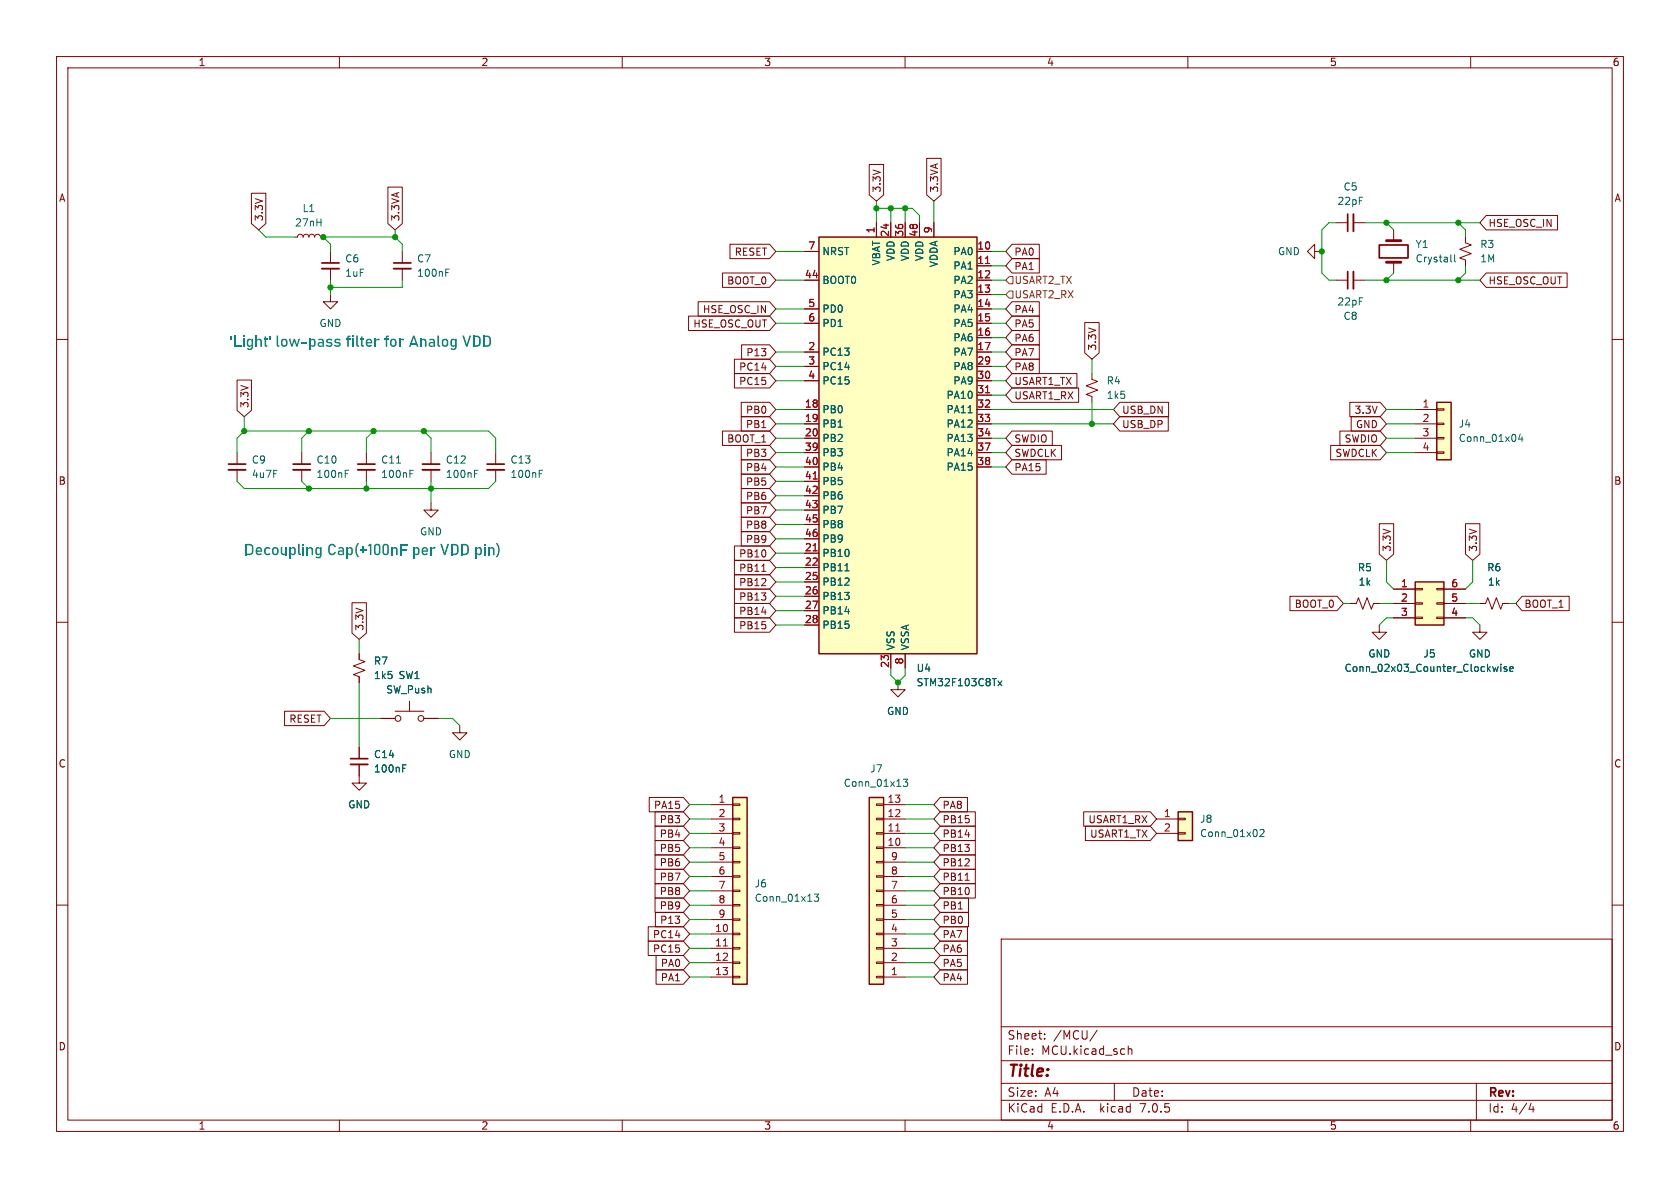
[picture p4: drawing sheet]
<svg xmlns="http://www.w3.org/2000/svg" width="297mm" height="210mm" viewBox="0 0 297 210" stroke-linecap="round" stroke-linejoin="round" font-family="sans-serif">
<g fill="none" stroke="#840000" stroke-width=".18">
<path d="M10 10h277v190h-277zM12 12h273v186h-273zM60 10v2M110 10v2M160 10v2M210 10v2M260 10v2M44.4 34.2h2.6v5.3l-1.3 1.1-1.3-1.1zM68.6 33.1h2.5v6.4l-1.3 1.1-1.2-1.1zM153.7 29.1h2.5v5.3l-1.3 1.2-1.2-1.2zM154.9 39.4v2.5M157.5 39.4v2.5"/>
<path d="M160 39.4v2.5M162.6 39.4v2.5M163.8 28h2.6v6.4l-1.3 1.2-1.3-1.2zM165.1 39.4v2.5M236.2 39.4h2.1M239.3 39.4h2M262.7 38.1h12.7v2.5h-12.7l-1.1-1.2zM10 60h2M52.1 41.9h.5l.1-.4 .4-.1 .4 .2 .1 .3 .1-.4 .4-.1 .4 .2 .1 .3 .2-.4 .3-.1 .4 .2 .1 .3 .2-.4 .3-.1 .4 .2 .1 .3h.5M58.4 52.1v1.2h1.3l-1.3 1.3-1.3-1.3h1.3M58.4 44.5v2M58.4 47.5v2"/>
<path d="M71.1 44.5v2M71.1 47.5v2M121.7 55.9h14.3l1.2 1.3-1.2 1.2h-14.3zM123.4 53.3h12.6l1.2 1.3-1.2 1.3h-12.6zM127.7 48.3h8.3l1.2 1.2-1.2 1.3h-8.3zM129 43.2h7l1.2 1.3-1.2 1.2h-7zM142.2 49.5h2.6M142.2 44.5h2.6M142.2 54.6h2.6M142.2 57.2h2.6M172.7 49.5h2.6M172.7 44.5h2.6"/>
<path d="M172.7 47h2.6M172.7 52.1h2.6M172.7 54.6h2.6M172.7 57.2h2.6M172.7 59.7h2.6M178.9 58.4h4.8v2.6h-4.8l-1.1-1.3zM178.9 43.2h4.8v2.5h-4.8l-1.1-1.2zM178.9 45.7h4.8v2.6h-4.8l-1.1-1.3zM178.9 55.9h4.8v2.5h-4.8l-1.1-1.2zM178.9 53.3h4.8v2.6h-4.8l-1.1-1.3zM191.8 57h2.5v5.4l-1.3 1.1-1.2-1.1zM232.4 44.5v-1.3l-1.3 1.3 1.3 1.2v-1.2h1.3"/>
<path d="M236.2 49.5h2.1M239.3 49.5h2M246.4 40.6v1.9M246.4 46.4v1.9M259.1 41.9v1l1 .4-2 .8 2 .7-2 .8 1 .4v1M262.7 48.3h14.3v2.5h-14.3l-1.1-1.3zM285 60h2M41.9 67.2h2.6v5.3l-1.3 1.2-1.3-1.2zM127.7 76.2h8.3l1.2 1.3-1.2 1.2h-8.3zM129.8 63.5h6.2l1.2 1.3-1.2 1.2h-6.2zM129.8 66h6.2l1.2 1.3-1.2 1.3h-6.2zM131 78.7h5l1.2 1.3-1.2 1.3h-5z"/>
<path d="M131 71.1h5l1.2 1.3-1.2 1.3h-5zM131 73.7h5l1.2 1.2-1.2 1.3h-5zM131.1 61h4.9l1.2 1.2-1.2 1.3h-4.9zM142.2 72.4h2.6M142.2 74.9h2.6M142.2 77.5h2.6M142.2 62.2h2.6M142.2 64.8h2.6M142.2 67.3h2.6M172.7 72.4h2.6M172.7 74.9h2.6M172.7 77.5h2.6"/>
<path d="M172.7 62.2h2.6M172.7 64.8h2.6M172.7 67.3h2.6M172.7 69.9h2.6M178.9 76.2h7.1v2.5h-7.1l-1.1-1.2zM178.9 66h11.5v2.6h-11.5l-1.1-1.3zM178.9 61h4.8v2.5h-4.8l-1.1-1.3zM178.9 68.6h11.8v2.5h-11.8l-1.1-1.2zM178.9 78.7h8.8v2.6h-8.8l-1.1-1.3zM178.9 63.5h4.8v2.5h-4.8l-1.1-1.2zM193 66v1.1l1.1 .3-2.1 .8 2.1 .8-2.1 .7 1 .4v1M198 71.1h8.6v2.6h-8.6l-1.2-1.3z"/>
<path d="M198 73.7h8.5v2.5h-8.5l-1.2-1.3zM235.2 78.7h8.8l1.1 1.3-1.1 1.3h-8.8zM236.9 76.2h7.1l1.1 1.3-1.1 1.2h-7.1zM238.6 71.1h5.4l1.1 1.3-1.1 1.3h-5.4zM238.9 73.7h5.1l1.1 1.2-1.1 1.3h-5.1zM250.2 72.4h3.8M250.2 74.9h3.8M250.2 77.5h3.8M254 79.9h1.3v.2h-1.3zM254 77.3h1.3v.3h-1.3zM254 74.8h1.3v.3h-1.3zM254 72.3h1.3v.2h-1.3z"/>
<path d="M41.9 80v2M41.9 83.1v2M53.3 80v2M53.3 83.1v2M64.8 80v2M64.8 83.1v2M76.2 88.9v1.3h1.3l-1.3 1.2-1.3-1.2h1.3M76.2 80v2M76.2 83.1v2M87.6 80v2M87.6 83.1v2M129.8 99.1h6.2l1.2 1.2-1.2 1.3h-6.2z"/>
<path d="M129.8 96.5h6.2l1.2 1.3-1.2 1.3h-6.2zM131 86.4h5l1.2 1.2-1.2 1.3h-5zM131 94h5l1.2 1.3-1.2 1.2h-5zM131 88.9h5l1.2 1.3-1.2 1.2h-5zM131 83.8h5l1.2 1.3-1.2 1.3h-5zM131 91.4h5l1.2 1.3-1.2 1.3h-5zM131 81.3h5l1.2 1.3-1.2 1.2h-5zM142.2 80h2.6M142.2 97.8h2.6M142.2 82.6h2.6M142.2 85.1h2.6M142.2 87.6h2.6"/>
<path d="M142.2 90.2h2.6M142.2 92.7h2.6M142.2 95.3h2.6M172.7 80h2.6M172.7 82.6h2.6M178.9 81.3h6v2.5h-6l-1.1-1.2zM243.8 92.6h2.6v5.3l-1.3 1.2-1.3-1.2zM250.2 80h3.8M259.1 92.6h2.5v5.3l-1.3 1.2-1.2-1.2zM10 110h2M62.2 106.6h2.6v5.3l-1.3 1.1-1.3-1.1zM63.5 115.6v1l1 .4-2 .7 2 .8-2 .8 1 .3v1.1"/>
<path d="M129.8 106.7h6.2l1.2 1.3-1.2 1.2h-6.2zM129.8 101.6h6.2l1.2 1.3-1.2 1.2h-6.2zM129.8 104.1h6.2l1.2 1.3-1.2 1.3h-6.2zM129.8 109.2h6.2l1.2 1.3-1.2 1.3h-6.2zM134.7 101h.7M142.2 100.3h2.6M142.2 102.9h2.6M142.2 105.4h2.6M142.2 108h2.6M142.2 110.5h2.6M157.5 115.6v2.5M160 115.6v2.5"/>
<path d="M228 105.4h8.4l1.1 1.3-1.1 1.3h-8.4zM238.8 106.7h1l.4-1 .7 2 .8-2 .7 2 .4-1h1M243.8 110.5v1.3h1.3l-1.3 1.2-1.2-1.2h1.2M246.4 106.7h3.8M246.4 104.1h3.8M246.4 109.2h3.8M250.2 109.1h1.3v.2h-1.3zM250.2 106.6h1.3v.2h-1.3zM250.2 104h1.3v.3h-1.3zM254 109.1h1.3v.2h-1.3zM254 106.6h1.3v.2h-1.3zM254 104h1.3v.3h-1.3z"/>
<path d="M255.3 106.7h3.8M255.3 104.1h3.8M255.3 109.2h3.8M261.6 106.7h1l.4-1 .8 2 .7-2 .8 2 .4-1h1M261.6 110.5v1.3h1.3l-1.3 1.2-1.3-1.2h1.3M269.1 105.4h8.3v2.6h-8.3l-1.1-1.3zM285 110h2M50.3 125.7h7l1.1 1.3-1.1 1.3h-7zM63.5 135.1v3.3h1.3l-1.3 1.3-1.3-1.3h1.3M63.5 132.1v2M67.3 127h2.5M69.8 125.7h5.1"/>
<path d="M72.4 124v1.7M74.9 127h2.6M81.3 128.3v1.2h1.2l-1.2 1.3-1.3-1.3h1.3M158.7 120.7v1.2h1.3l-1.3 1.3-1.2-1.3h1.2M10 160h2M114.8 141h6l1.1 1.2-1.1 1.3h-6zM115.8 156.2h5l1.1 1.3-1.1 1.3h-5zM115.8 158.7h5l1.1 1.3-1.1 1.3h-5zM115.8 148.6h5l1.1 1.3-1.1 1.2h-5zM115.8 143.5h5l1.1 1.3-1.1 1.3h-5zM115.8 151.1h5l1.1 1.3-1.1 1.3h-5zM115.8 153.7h5l1.1 1.2-1.1 1.3h-5z"/>
<path d="M115.8 146h5l1.1 1.3-1.1 1.3h-5zM125.7 142.2h3.8M125.7 144.8h3.8M125.7 147.3h3.8M125.7 149.9h3.8M125.7 152.4h3.8M125.7 154.9h3.8M125.7 157.5h3.8M129.5 159.9h1.3v.2h-1.3zM129.5 157.4h1.3v.2h-1.3zM129.5 154.8h1.3v.3h-1.3zM129.5 152.3h1.3v.2h-1.3z"/>
<path d="M129.5 149.7h1.3v.3h-1.3zM129.5 147.2h1.3v.2h-1.3zM129.5 144.7h1.3v.2h-1.3zM129.5 142.1h1.3v.3h-1.3zM154.9 142.1h1.3v.3h-1.3zM154.9 144.7h1.3v.2h-1.3zM154.9 147.2h1.3v.2h-1.3zM154.9 149.7h1.3v.3h-1.3zM154.9 152.3h1.3v.2h-1.3zM154.9 154.8h1.3v.3h-1.3zM154.9 157.4h1.3v.2h-1.3zM154.9 159.9h1.3v.2h-1.3z"/>
<path d="M156.2 142.2h3.8M156.2 144.8h3.8M156.2 147.3h3.8M156.2 149.9h3.8M156.2 152.4h3.8M156.2 154.9h3.8M156.2 157.5h3.8M166.2 148.6h6.2v2.5h-6.2l-1.1-1.2zM166.2 141h4.8v2.5h-4.8l-1.1-1.3zM166.2 158.7h5v2.6h-5l-1.1-1.3zM166.2 153.7h6.2v2.5h-6.2l-1.1-1.3zM166.2 156.2h6.2v2.6h-6.2l-1.1-1.3z"/>
<path d="M166.2 151.1h6.2v2.6h-6.2l-1.1-1.3zM166.2 143.5h6.2v2.6h-6.2l-1.1-1.3zM166.2 146h6.2v2.6h-6.2l-1.1-1.3zM170.6 155.6h.7M191.6 143.5h11.8l1.1 1.3-1.1 1.3h-11.8zM191.9 146h11.5l1.1 1.3-1.1 1.3h-11.5zM204.5 144.8h3.8M204.5 147.3h3.8M208.3 147.2h1.2v.2h-1.2zM208.3 144.7h1.2v.2h-1.2zM285 160h2M114.6 166.4h6.2l1.1 1.2-1.1 1.3h-6.2z"/>
<path d="M114.6 163.8h6.2l1.1 1.3-1.1 1.3h-6.2zM115.9 161.3h4.9l1.1 1.3-1.1 1.2h-4.9zM116 168.9h4.8l1.1 1.3-1.1 1.3h-4.8zM116 171.4h4.8l1.1 1.3-1.1 1.3h-4.8zM125.7 165.1h3.8M125.7 167.6h3.8M125.7 170.2h3.8M125.7 172.7h3.8M125.7 160h3.8M125.7 162.6h3.8M129.5 172.6h1.3v.2h-1.3zM129.5 170.1h1.3v.2h-1.3z"/>
<path d="M129.5 167.5h1.3v.3h-1.3zM129.5 165h1.3v.2h-1.3zM129.5 162.4h1.3v.3h-1.3zM154.9 162.4h1.3v.3h-1.3zM154.9 165h1.3v.2h-1.3zM154.9 167.5h1.3v.3h-1.3zM154.9 170.1h1.3v.2h-1.3zM154.9 172.6h1.3v.2h-1.3zM156.2 165.1h3.8M156.2 167.6h3.8M156.2 170.2h3.8M156.2 172.7h3.8"/>
<path d="M156.2 160h3.8M156.2 162.6h3.8M166.2 171.4h4.8v2.6h-4.8l-1.1-1.3zM166.2 166.4h4.8v2.5h-4.8l-1.1-1.3zM166.2 168.9h4.8v2.6h-4.8l-1.1-1.3zM166.2 163.8h4.8v2.6h-4.8l-1.1-1.3zM166.2 161.3h5v2.5h-5l-1.1-1.2zM177 166h108v32h-108zM60 198v2M110 198v2M160 198v2M177 194.5h108"/>
<path d="M177 191.5h108M177 187.5h108M177 181.5h108M182.5 186.3v.1M182.5 185.5v.1M184.7 183.6v.1M184.7 182.8v.1M194 182.1l-1.3 2M197 191.5v3M199.5 184.9v1.5M199.5 185.5l.2-.1 .3 .1 .1 .9M210 198v2"/>
<path d="M260 198v2M261 191.5v6.5M270.7 195l-.4 1.1h.9M271 195.6v1"/>
<circle cx="70.4" cy="127" r=".51"/>
<circle cx="74.4" cy="127" r=".51"/>
</g>
<path d="M239.3 37.8v3.1M56.9 47.5h3M69.6 47.5h3M239.3 48v3.1M40.4 83.1h3M51.8 83.1h3.1M63.2 83.1h3.1M74.7 83.1h3M86.1 83.1h3.1M62 135.1h3" fill="none" stroke="#840000" stroke-width=".33"/>
<path d="M238.3 37.8v3.1M56.9 46.5h3M69.6 46.5h3M238.3 48v3.1M243.8 43.3h5.1v2.3h-5.1zM40.4 82h3M51.8 82h3.1M63.2 82h3.1M74.7 82h3M86.1 82h3.1M62 134.1h3" fill="none" stroke="#840000" stroke-width=".3"/>
<g fill="none" stroke="#006464" stroke-width=".18">
<path d="M78.8 47.6h.6M256.6 46.2l.1 .1M257.2 45v1.1l.1 .2M268.8 76.7l-.3 .9h.8M269.1 77.2v.8M61 83.1h.6M72.5 83.1h.6M83.9 83.1h.6M95.3 83.1h.6M149.4 100.9h.7M264.9 117.8l-.3 .9-.2-.6M265.3 117.4v.1"/>
<path d="M265.3 117.8v.9M266.4 117.9l-.3-.1-.2 .2v.2l.5 .1v.3h-.5M266.9 118.3l.6-.2v-.2l-.4-.1-.2 .2 .1 .6h.5M71.2 135.2h.6M159.7 137.7h.8l-.5 .5 .4 .1v.6l-.2 .1-.5-.1M176.4 120.4l.7 .8M177.1 120.4l-.7 .8M143.9 158.1h.8l-.4 .4 .4 .2v.5l-.2 .1-.6-.1M222.7 146.8l.5-.2 .3 .4-.8 .9h.8"/>
</g>
<g fill="#ffffc2" stroke="#ffffc2" stroke-width=".18">
<path d="M129.5 141h2.6v33h-2.6z"/>
<path d="M153.7 141h2.5v33h-2.5z"/>
<path d="M208.3 143.5h2.5v5.1h-2.5z"/>
<path d="M254 71.1h2.5v10.2h-2.5z"/>
<path d="M250.2 102.9h5.1v7.6h-5.1z"/>
<path d="M144.8 41.9h27.9v73.7h-27.9z"/>
</g>
<path d="M144.8 41.9h27.9v73.7h-27.9zM254 71.1h2.5v10.2h-2.5zM250.2 102.9h5.1v7.6h-5.1zM129.5 141h2.6v33h-2.6zM153.7 141h2.5v33h-2.5zM208.3 143.5h2.5v5.1h-2.5z" fill="none" stroke="#840000" stroke-width=".25"/>
<path d="M174.2 46.6h.8M174.2 69.4h.8M143.8 97.4h.7M143.8 84.7h.7M158.4 146.9h.7M127.9 167.2h.7" fill="none" stroke="#a90000" stroke-width=".18"/>
<path d="M245.1 46.4h2.5M245.1 42.5h2.5" fill="none" stroke="#840000" stroke-width=".51"/>
<path d="M177.8 49.5l.6-.6h.7v1.3h-.7zM178.4 51.4h.7v1.3h-.7l-.6-.6z" fill="none" stroke="#725600" stroke-width=".18"/>
<g fill="none" stroke="#009600" stroke-width=".18">
<path d="M154.9 36.8h6.4l1.3 1.3v1.3M154.9 35.6v3.8M157.5 36.8v2.6M160 36.8v2.6M165.1 35.6v3.8M236.2 39.4h-1.3l-1.2 1.2v7.7l1.2 1.2h1.3M241.3 39.4h20.3M245.1 39.4l1.3 1.2M257.8 39.4l1.3 1.2v1.3M45.7 40.6l1.3 1.3h5.1M58.4 49.5v2.6M69.8 41.9h-12.7l1.3 1.3v1.3"/>
<path d="M69.8 41.9l1.3 1.3v1.3M69.8 40.6v1.3M71.1 49.5v1.3h-12.7M137.2 57.2h5M137.2 49.5h5M137.2 54.6h5M137.2 44.5h5M175.3 57.2h2.5M175.3 59.7h2.5M175.3 47h2.5M175.3 52.1h2.5M175.3 49.5h2.5"/>
<path d="M175.3 54.6h2.5M175.3 44.5h2.5M241.3 49.5h20.3M246.4 48.3l-1.3 1.2M259.1 47v1.3l-1.3 1.2M43.2 76.2h43.2l1.2 1.3v2.5M43.2 76.2l-1.3 1.3v2.5M43.2 73.7v2.5M54.6 76.2l-1.3 1.3v2.5M66 76.2l-1.2 1.3v2.5M74.9 76.2l1.3 1.3v2.5M137.2 74.9h5"/>
<path d="M137.2 72.4h5M137.2 77.5h5M137.2 67.3h5M137.2 64.8h5M137.2 62.2h5M175.3 74.9h21.5M175.3 72.4h21.5M175.3 77.5h2.5M175.3 67.3h2.5M175.3 64.8h2.5M175.3 62.2h2.5M175.3 69.9h2.5"/>
<path d="M193 63.5v2.5M193 71.1v3.8M245.1 74.9h5.1M245.1 72.4h5.1M245.1 77.5h5.1M41.9 85.1l1.3 1.3h43.2l1.2-1.3M53.3 85.1l1.3 1.3M64.8 85.1v1.3M76.2 85.1v3.8M137.2 90.2h5M137.2 95.3h5M137.2 92.7h5"/>
<path d="M137.2 97.8h5M137.2 85.1h5M137.2 82.6h5M137.2 87.6h5M137.2 80h5M175.3 82.6h2.5M175.3 80h2.5M245.1 80h5.1M245.1 99.1v3.8l1.3 1.2M260.3 99.1v3.8l-1.2 1.2M63.5 113v2.6M137.2 108h5"/>
<path d="M137.2 110.5h5M137.2 100.3h5M137.2 105.4h5M137.2 102.9h5M157.5 118.1v1.3l1.2 1.3 1.3-1.3v-1.3M237.5 106.7h1.3M243.8 106.7h2.6M246.4 109.2h-1.3l-1.3 1.3M259.1 106.7h2.5M259.1 109.2h1.2l1.3 1.3M266.7 106.7h1.3M58.4 127h8.9"/>
<path d="M63.5 120.7v11.4M77.5 127h2.5l1.3 1.3M121.9 144.8h3.8M121.9 142.2h3.8M121.9 154.9h3.8M121.9 152.4h3.8M121.9 157.5h3.8M121.9 149.9h3.8M121.9 147.3h3.8M160 144.8h5.1M160 142.2h5.1M160 154.9h5.1"/>
<path d="M160 152.4h5.1M160 157.5h5.1M160 149.9h5.1M160 147.3h5.1M121.9 160h3.8M121.9 162.6h3.8M121.9 167.6h3.8M121.9 170.2h3.8M121.9 172.7h3.8M121.9 165.1h3.8M160 160h5.1M160 162.6h5.1"/>
<path d="M160 167.6h5.1M160 170.2h5.1M160 172.7h5.1M160 165.1h5.1"/>
</g>
<g fill="#009600" stroke="#009600" stroke-width=".18">
<circle cx="54.6" cy="76.2" r=".46"/>
<circle cx="58.4" cy="50.8" r=".46"/>
<circle cx="43.2" cy="76.2" r=".46"/>
<circle cx="69.8" cy="41.9" r=".46"/>
<circle cx="57.1" cy="41.9" r=".46"/>
<circle cx="64.8" cy="86.4" r=".46"/>
<circle cx="54.6" cy="86.4" r=".46"/>
<circle cx="74.9" cy="76.2" r=".46"/>
<circle cx="66" cy="76.2" r=".46"/>
<circle cx="76.2" cy="86.4" r=".46"/>
<circle cx="158.7" cy="120.7" r=".46"/>
<circle cx="193" cy="74.9" r=".46"/>
<circle cx="245.1" cy="49.5" r=".46"/>
<circle cx="154.9" cy="36.8" r=".46"/>
<circle cx="160" cy="36.8" r=".46"/>
<circle cx="157.5" cy="36.8" r=".46"/>
<circle cx="257.8" cy="39.4" r=".46"/>
<circle cx="245.1" cy="39.4" r=".46"/>
<circle cx="257.8" cy="49.5" r=".46"/>
<circle cx="233.7" cy="44.5" r=".46"/>
</g>
<g font-size="2.8" fill="#008484">
<text x="40.6" y="61.6">'Light' low-pass filter for Analog VDD</text>
<text x="43.2" y="98.5">Decoupling Cap(+100nFper VDDpin)</text>
</g>
<text font-size="2.8" fill="#840000" x="178" y="190.8">Title:</text>
<g font-size="2.1" fill="#840000">
<text x="178" y="183.9">Sheet:</text>
<text x="186.2" y="183.9">/MCU/</text>
<text x="178" y="186.6">File:</text>
<text x="184" y="186.6">MCU.kicad_sch</text>
<text x="178" y="196.8">KiCad</text>
<text x="178" y="194">Size:</text>
<text x="184.6" y="194">A4</text>
<text x="185.7" y="196.8">E.D.A.</text>
<text x="194.4" y="196.8">kicad</text>
<text x="200" y="194">Date:</text>
<text x="201.5" y="196.8">7.0.5</text>
<text x="263" y="194.2">Rev:</text>
<text x="263" y="196.8">Id:</text>
<text x="267" y="196.8">4/4</text>
</g>
<g font-size="1.8" fill="#840000">
<text x="35" y="11.8">1</text>
<text x="85" y="11.8">2</text>
<text x="135" y="11.8">3</text>
<text x="185" y="11.8">4</text>
<text x="235" y="11.8">5</text>
<text x="285" y="11.8">6</text>
<text x="10.4" y="35.8">A</text>
<text x="155.9" y="34.1" transform="rotate(-90 155.9 34.1)">3.3V</text>
<text x="166" y="34.1" transform="rotate(-90 166 34.1)">3.3VA</text>
<text x="285.4" y="35.8">A</text>
<text x="46.6" y="39.2" transform="rotate(-90 46.6 39.2)">3.3V</text>
<text x="70.8" y="39.2" transform="rotate(-90 70.8 39.2)">3.3VA</text>
<text x="263.1" y="40.3">HSE_OSC_IN</text>
<text x="129.9" y="45.4">RESET</text>
<text x="179.2" y="45.4">PA0</text>
<text x="179.2" y="47.9">PA1</text>
<text x="128.5" y="50.4">BOOT_0</text>
<text x="263.1" y="50.4">HSE_OSC_OUT</text>
<text x="122.5" y="58.1">HSE_OSC_OUT</text>
<text x="124.2" y="55.5">HSE_OSC_IN</text>
<text x="179.2" y="58.1">PA5</text>
<text x="179.2" y="55.5">PA4</text>
<text x="130.6" y="65.7">PC14</text>
<text x="131.9" y="63.1">P13</text>
<text x="179.2" y="60.6">PA6</text>
<text x="179.2" y="63.1">PA7</text>
<text x="179.2" y="65.7">PA8</text>
<text x="194" y="62.1" transform="rotate(-90 194 62.1)">3.3V</text>
<text x="130.6" y="68.2">PC15</text>
<text x="179.2" y="68.2">USART1_TX</text>
<text x="179.2" y="70.8">USART1_RX</text>
<text x="44.1" y="72.2" transform="rotate(-90 44.1 72.2)">3.3V</text>
<text x="131.9" y="73.3">PB0</text>
<text x="131.9" y="75.8">PB1</text>
<text x="198.3" y="73.3">USB_DN</text>
<text x="198.3" y="75.8">USB_DP</text>
<text x="239.4" y="73.3">3.3V</text>
<text x="239.7" y="75.8">GND</text>
<text x="128.5" y="78.4">BOOT_1</text>
<text x="131.9" y="80.9">PB3</text>
<text x="131.9" y="83.5">PB4</text>
<text x="179.2" y="78.4">SWDIO</text>
<text x="179.2" y="80.9">SWDCLK</text>
<text x="179.2" y="83.5">PA15</text>
<text x="236.1" y="80.9">SWDCLK</text>
<text x="237.7" y="78.4">SWDIO</text>
<text x="10.3" y="85.8">B</text>
<text x="131.9" y="88.5">PB6</text>
<text x="131.9" y="86">PB5</text>
<text x="285.3" y="85.8">B</text>
<text x="131.9" y="91.1">PB7</text>
<text x="131.9" y="93.6">PB8</text>
<text x="130.6" y="101.2">PB11</text>
<text x="130.6" y="98.7">PB10</text>
<text x="131.9" y="96.2">PB9</text>
<text x="246" y="97.6" transform="rotate(-90 246 97.6)">3.3V</text>
<text x="261.3" y="97.6" transform="rotate(-90 261.3 97.6)">3.3V</text>
<text x="130.6" y="103.8">PB12</text>
<text x="130.6" y="106.3">PB13</text>
<text x="228.9" y="107.6">BOOT_0</text>
<text x="269.4" y="107.6">BOOT_1</text>
<text x="64.4" y="111.6" transform="rotate(-90 64.4 111.6)">3.3V</text>
<text x="130.6" y="108.9">PB14</text>
<text x="130.6" y="111.4">PB15</text>
<text x="51.1" y="127.9">RESET</text>
<text x="10.3" y="135.8">C</text>
<text x="285.3" y="135.8">C</text>
<text x="115.6" y="143.2">PA15</text>
<text x="166.5" y="143.2">PA8</text>
<text x="116.6" y="145.7">PB3</text>
<text x="116.6" y="148.2">PB4</text>
<text x="166.5" y="145.7">PB15</text>
<text x="166.5" y="148.2">PB14</text>
<text x="192.4" y="145.7">USART1_RX</text>
<text x="192.7" y="148.2">USART1_TX</text>
<text x="116.6" y="150.8">PB5</text>
<text x="116.6" y="153.3">PB6</text>
<text x="116.6" y="155.9">PB7</text>
<text x="166.5" y="150.8">PB13</text>
<text x="166.5" y="155.9">PB11</text>
<text x="166.5" y="153.3">PB12</text>
<text x="116.6" y="158.4">PB8</text>
<text x="116.6" y="160.9">PB9</text>
<text x="166.5" y="160.9">PB1</text>
<text x="166.5" y="158.4">PB10</text>
<text x="115.4" y="166">PC14</text>
<text x="116.7" y="163.5">P13</text>
<text x="166.5" y="166">PA7</text>
<text x="166.5" y="163.5">PB0</text>
<text x="115.4" y="168.6">PC15</text>
<text x="116.8" y="171.1">PA0</text>
<text x="116.8" y="173.6">PA1</text>
<text x="166.5" y="173.6">PA4</text>
<text x="166.5" y="168.6">PA6</text>
<text x="166.5" y="171.1">PA5</text>
<text x="10.3" y="185.8">D</text>
<text x="285.3" y="185.8">D</text>
<text x="35" y="199.8">1</text>
<text x="85" y="199.8">2</text>
<text x="135" y="199.8">3</text>
<text x="185" y="199.8">4</text>
<text x="235" y="199.8">5</text>
<text x="285" y="199.8">6</text>
</g>
<g font-size="1.8" fill="#006464">
<text x="237.5" y="33.8">C5</text>
<text x="52.1" y="40.2">27nH</text>
<text x="53.4" y="37.7">L1</text>
<text x="236.4" y="36.4">22pF</text>
<text x="61" y="46.6">C6</text>
<text x="73.7" y="46.6">C7</text>
<text x="145.3" y="45.3">NRST</text>
<text x="155.8" y="47" transform="rotate(-90 155.8 47)">VBAT</text>
<text x="158.3" y="46.2" transform="rotate(-90 158.3 46.2)">VDD</text>
<text x="160.8" y="46.2" transform="rotate(-90 160.8 46.2)">VDD</text>
<text x="163.4" y="46.2" transform="rotate(-90 163.4 46.2)">VDD</text>
<text x="165.9" y="47.3" transform="rotate(-90 165.9 47.3)">VDDA</text>
<text x="168.5" y="45.3">PA0</text>
<text x="168.5" y="47.8">PA1</text>
<text x="225.9" y="45.3">GND</text>
<text x="250.2" y="44">Y1</text>
<text x="250.2" y="46.5">Crystall</text>
<text x="261.6" y="44">R3</text>
<text x="261.6" y="46.5">1M</text>
<text x="61" y="49.1">1uF</text>
<text x="73.7" y="49.1">100nF</text>
<text x="145.3" y="50.4">BOOT0</text>
<text x="168.5" y="50.4">PA2</text>
<text x="168.5" y="52.9">PA3</text>
<text x="56.4" y="58">GND</text>
<text x="145.3" y="55.4">PD0</text>
<text x="145.3" y="58">PD1</text>
<text x="168.5" y="55.4">PA4</text>
<text x="168.5" y="58">PA5</text>
<text x="236.4" y="54.2">22pF</text>
<text x="237.5" y="56.7">C8</text>
<text x="145.3" y="63.1">PC13</text>
<text x="145.3" y="65.6">PC14</text>
<text x="168.5" y="60.5">PA6</text>
<text x="168.5" y="63.1">PA7</text>
<text x="168.5" y="65.6">PA8</text>
<text x="145.3" y="68.1">PC15</text>
<text x="167.3" y="70.7">PA10</text>
<text x="168.5" y="68.1">PA9</text>
<text x="195.6" y="68.1">R4</text>
<text x="195.6" y="70.7">1k5</text>
<text x="145.3" y="73.2">PB0</text>
<text x="145.3" y="75.8">PB1</text>
<text x="167.3" y="73.2">PA11</text>
<text x="167.3" y="75.8">PA12</text>
<text x="257.8" y="75.8">J4</text>
<text x="44.5" y="82.1">C9</text>
<text x="55.9" y="82.1">C10</text>
<text x="67.3" y="82.1">C11</text>
<text x="78.7" y="82.1">C12</text>
<text x="90.2" y="82.1">C13</text>
<text x="145.3" y="78.3">PB2</text>
<text x="145.3" y="80.8">PB3</text>
<text x="145.3" y="83.4">PB4</text>
<text x="167.3" y="78.3">PA13</text>
<text x="167.3" y="80.8">PA14</text>
<text x="167.3" y="83.4">PA15</text>
<text x="257.8" y="78.3">Conn_01x04</text>
<text x="44.5" y="84.7">4u7F</text>
<text x="55.9" y="84.7">100nF</text>
<text x="67.3" y="84.7">100nF</text>
<text x="78.7" y="84.7">100nF</text>
<text x="90.2" y="84.7">100nF</text>
<text x="145.3" y="85.9">PB5</text>
<text x="145.3" y="88.5">PB6</text>
<text x="74.2" y="94.8">GND</text>
<text x="145.3" y="91">PB7</text>
<text x="145.3" y="93.5">PB8</text>
<text x="145.3" y="98.6">PB10</text>
<text x="145.3" y="101.2">PB11</text>
<text x="145.3" y="96.1">PB9</text>
<text x="240" y="101.2">R5</text>
<text x="262.9" y="101.2">R6</text>
<text x="145.3" y="103.7">PB12</text>
<text x="145.3" y="106.2">PB13</text>
<text x="240.1" y="103.7">1k</text>
<text x="263" y="103.7">1k</text>
<text x="145.3" y="108.8">PB14</text>
<text x="145.3" y="111.3">PB15</text>
<text x="66" y="117.7">R7</text>
<text x="158.3" y="115.1" transform="rotate(-90 158.3 115.1)">VSS</text>
<text x="160.8" y="115.1" transform="rotate(-90 160.8 115.1)">VSSA</text>
<text x="162" y="118.9">U4</text>
<text x="237.6" y="118.9">Conn_02x03_Counter_Clockwise</text>
<text x="241.8" y="116.4">GND</text>
<text x="251.6" y="116.4">J5</text>
<text x="259.6" y="116.4">GND</text>
<text x="66" y="120.2">1k5</text>
<text x="68.2" y="122.7">SW_Push</text>
<text x="70.4" y="120.2">SW1</text>
<text x="162" y="121.5">STM32F103C8Tx</text>
<text x="156.8" y="126.6">GND</text>
<text x="66" y="134.2">C14</text>
<text x="66" y="136.7">100nF</text>
<text x="79.3" y="134.2">GND</text>
<text x="153.8" y="136.7">J7</text>
<text x="61.5" y="143.1">GND</text>
<text x="149.1" y="139.3">Conn_01x13</text>
<text x="212.1" y="145.6">J8</text>
<text x="212.1" y="148.1">Conn_01x02</text>
<text x="133.4" y="157">J6</text>
<text x="133.4" y="159.6">Conn_01x13</text>
</g>
<g font-size="1.8" fill="#a90000">
<text x="154.7" y="41.3" transform="rotate(-90 154.7 41.3)">1</text>
<text x="157.2" y="41.9" transform="rotate(-90 157.2 41.9)">24</text>
<text x="159.8" y="41.9" transform="rotate(-90 159.8 41.9)">36</text>
<text x="162.3" y="41.9" transform="rotate(-90 162.3 41.9)">48</text>
<text x="164.8" y="41.3" transform="rotate(-90 164.8 41.3)">9</text>
<text x="142.8" y="44.2">7</text>
<text x="172.7" y="44.2">10</text>
<text x="172.7" y="46.7">11</text>
<text x="142.2" y="49.3">44</text>
<text x="172.7" y="49.3">12</text>
<text x="172.7" y="51.8">13</text>
<text x="142.8" y="54.4">5</text>
<text x="142.8" y="56.9">6</text>
<text x="172.7" y="54.4">14</text>
<text x="172.7" y="56.9">15</text>
<text x="172.7" y="59.4">16</text>
<text x="142.8" y="62">2</text>
<text x="142.8" y="64.5">3</text>
<text x="172.7" y="62">17</text>
<text x="172.7" y="64.5">29</text>
<text x="142.8" y="67.1">4</text>
<text x="172.7" y="67.1">30</text>
<text x="172.7" y="69.6">31</text>
<text x="142.2" y="72.1">18</text>
<text x="142.2" y="74.7">19</text>
<text x="142.2" y="77.2">20</text>
<text x="172.7" y="72.1">32</text>
<text x="172.7" y="74.7">33</text>
<text x="172.7" y="77.2">34</text>
<text x="251.4" y="72.1">1</text>
<text x="251.4" y="74.7">2</text>
<text x="251.4" y="77.2">3</text>
<text x="142.2" y="79.8">39</text>
<text x="142.2" y="82.3">40</text>
<text x="172.7" y="79.8">37</text>
<text x="172.7" y="82.3">38</text>
<text x="251.4" y="79.8">4</text>
<text x="142.2" y="84.8">41</text>
<text x="142.2" y="87.4">42</text>
<text x="142.2" y="89.9">43</text>
<text x="142.2" y="92.5">45</text>
<text x="142.2" y="95">46</text>
<text x="142.2" y="97.5">21</text>
<text x="142.2" y="100.1">22</text>
<text x="142.2" y="102.6">25</text>
<text x="142.2" y="105.2">26</text>
<text x="142.2" y="107.7">27</text>
<text x="247.6" y="103.9">1</text>
<text x="247.6" y="106.4">2</text>
<text x="256.5" y="106.4">5</text>
<text x="256.5" y="103.9">6</text>
<text x="142.2" y="110.2">28</text>
<text x="247.6" y="109">3</text>
<text x="256.5" y="109">4</text>
<text x="157.2" y="118.1" transform="rotate(-90 157.2 118.1)">23</text>
<text x="159.8" y="117.5" transform="rotate(-90 159.8 117.5)">8</text>
<text x="127" y="142">1</text>
<text x="156.8" y="142">13</text>
<text x="127" y="144.5">2</text>
<text x="127" y="147.1">3</text>
<text x="127" y="149.6">4</text>
<text x="156.8" y="149.6">10</text>
<text x="156.8" y="147.1">11</text>
<text x="156.8" y="144.5">12</text>
<text x="205.7" y="144.5">1</text>
<text x="205.7" y="147.1">2</text>
<text x="127" y="152.1">5</text>
<text x="127" y="154.7">6</text>
<text x="157.4" y="154.7">8</text>
<text x="157.4" y="152.1">9</text>
<text x="127" y="157.2">7</text>
<text x="127" y="159.8">8</text>
<text x="157.4" y="159.8">6</text>
<text x="157.4" y="157.2">7</text>
<text x="126.4" y="164.8">10</text>
<text x="126.4" y="167.4">11</text>
<text x="127" y="162.3">9</text>
<text x="157.4" y="167.4">3</text>
<text x="157.4" y="164.8">4</text>
<text x="157.4" y="162.3">5</text>
<text x="126.4" y="169.9">12</text>
<text x="126.4" y="172.5">13</text>
<text x="157.4" y="172.5">1</text>
<text x="157.4" y="169.9">2</text>
</g>
<g font-size="1.8" fill="#725600">
<text x="179.3" y="52.9">USART2_RX</text>
<text x="179.3" y="50.4">USART2_TX</text>
</g>
</svg>
